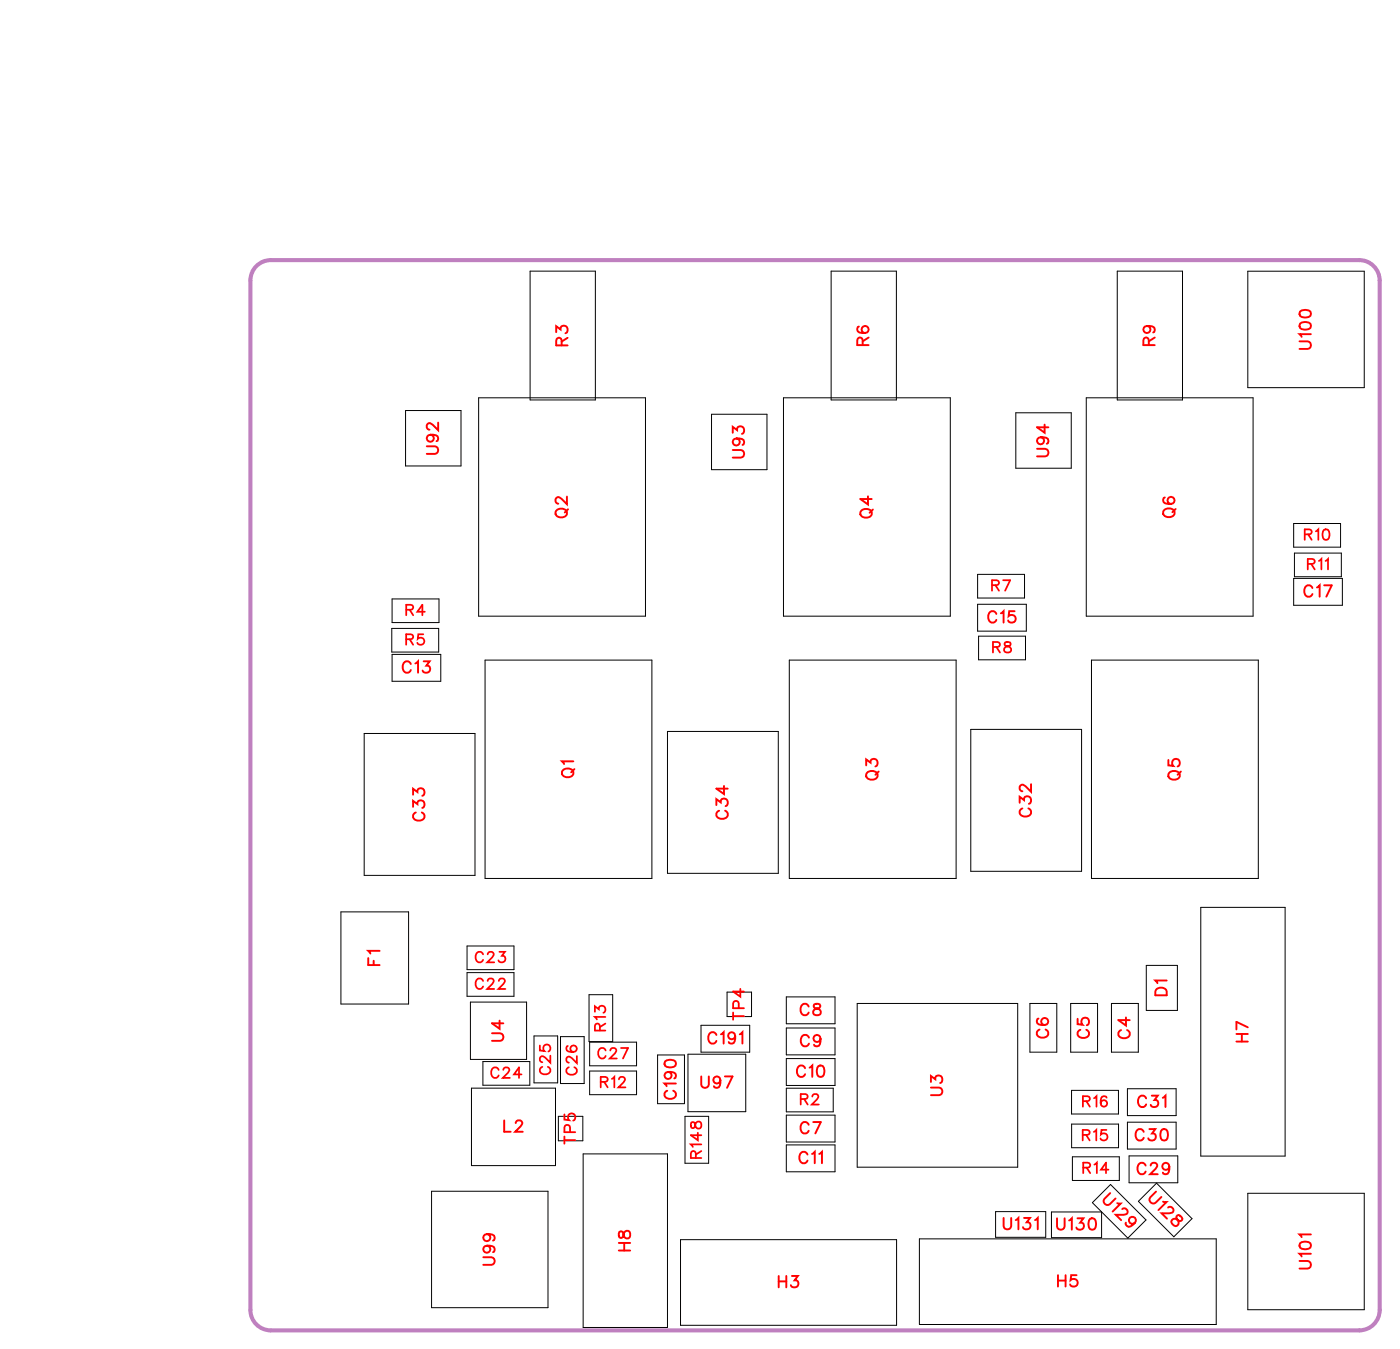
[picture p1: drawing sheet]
<svg xmlns="http://www.w3.org/2000/svg" width="87mm" height="84mm" viewBox="0 0 87 84" stroke-linecap="round" stroke-linejoin="round" font-family="sans-serif">
<path d="M16.1 16.4l.4-.1 .4-.1h67.8a1.27 1.27 0 0 1 1.3 1.3v64.1a1.27 1.27 0 0 1-1.3 1.3h-67.8a1.27 1.27 0 0 1-1.3-1.3v-64.1l.1-.4z" fill="none" stroke="#bf80bf" stroke-width=".25"/>
<g fill="none" stroke="#000" stroke-width=".06">
<path d="M33 16.9h4.1v8h-4.1zM51.8 16.9h4v8h-4zM69.6 16.9h4.1v8h-4.1zM77.7 16.9h7.3v7.3h-7.3zM24.4 39.1h2.9v1.5h-2.9zM24.4 37.3h3v1.5h-3zM25.3 25.6h3.4v3.4h-3.4zM29.8 24.8h10.4v13.6h-10.4zM44.3 25.8h3.5v3.5h-3.5zM48.8 24.8h10.4v13.6h-10.4zM60.9 35.8h2.9v1.5h-2.9zM60.9 37.6h3v1.7h-3z"/>
<path d="M61 39.6h2.9v1.5h-2.9zM63.3 25.7h3.4v3.5h-3.4zM67.7 24.8h10.4v13.6h-10.4zM80.6 32.6h2.9v1.5h-2.9zM80.6 36h3v1.7h-3zM80.6 34.5h3v1.4h-3zM21.2 56.8h4.3v5.7h-4.3zM22.7 45.7h6.9v8.8h-6.9zM24.4 40.8h3.1v1.6h-3.1zM29.1 58.9h2.9v1.5h-2.9zM30.2 41.1h10.4v13.6h-10.4zM41.6 45.6h6.9v8.8h-6.9z"/>
<path d="M49.2 41.1h10.4v13.6h-10.4zM60.5 45.4h6.9v8.9h-6.9zM68 41.1h10.4v13.6h-10.4zM74.8 56.5h5.3v15.5h-5.3zM26.9 74.2h7.2v7.3h-7.2zM29.1 60.6h2.9v1.5h-2.9zM29.3 62.4h3.5v3.6h-3.5zM29.4 67.8h5.2v4.8h-5.2zM30.1 66.1h2.9v1.5h-2.9zM33.3 64.5h1.4v3h-1.4zM34.8 69.5h1.5v1.6h-1.5zM34.9 64.6h1.5v2.9h-1.5z"/>
<path d="M36.3 71.9h5.3v10.8h-5.3zM36.7 62h1.5v2.9h-1.5zM36.7 64.9h3v1.5h-3zM36.7 66.7h3v1.5h-3zM41 65.7h1.6v3.1h-1.6zM42.4 77.2h13.5v5.4h-13.5zM42.7 69.5h1.5v3h-1.5zM42.9 65.7h3.6v3.6h-3.6zM43.7 63.9h3v1.6h-3zM45.3 61.8h1.5v1.5h-1.5zM49 62.1h3v1.7h-3zM49 64h3v1.7h-3z"/>
<path d="M49 65.9h3v1.7h-3zM49 69.5h3v1.6h-3zM49 71.3h3v1.7h-3zM49 67.8h2.9v1.5h-2.9zM53.4 62.5h10v10.2h-10zM57.3 77.2h18.5v5.3h-18.5zM62 75.5h3.2v1.6h-3.2zM64.2 62.5h1.6v3h-1.6zM65.5 75.5h3.1v1.6h-3.1zM66.7 62.5h1.7v3h-1.7zM66.8 67.9h2.9v1.5h-2.9zM66.8 70h2.9v1.5h-2.9z"/>
<path d="M66.8 72.1h2.9v1.4h-2.9zM69.2 73.8l2.2 2.2-1.1 1.1-2.2-2.2zM69.2 62.5h1.7v3h-1.7zM70.2 67.8h3.1v1.7h-3.1zM70.2 69.9h3.1v1.7h-3.1zM70.3 72h3.1v1.7h-3.1zM70.9 74.8l1.2-1.1 2.2 2.2-1.2 1.1zM71.4 60.1h2v2.8h-2zM77.7 74.3h7.3v7.3h-7.3z"/>
</g>
<g fill="none" stroke="#f00" stroke-width=".12">
<path d="M81 19.4l.3-.1a.3 .3 0 0 1 .4 .3 .38 .38 0 0 1-.4 .2 .38 .38 0 0 1-.3-.3zM26.6 27.8h.5l.2 .2-.1 .2-.6 .1M26.8 27.1a.22 .22 0 0 1 .2 .3 .22 .22 0 0 1-.3 .1 .22 .22 0 0 1 0-.4h.1a.34 .34 0 0 1 .5 .3l-.1 .1M27.3 26.3v.5l-.3-.3-.3-.1-.1 .1v.1l.2 .2M34.7 20.7v-.4l.2 .2a.24 .24 0 0 1 .4-.2 .25 .25 0 0 1-.1 .5M34.7 31.8a.35 .35 0 0 1 .4-.1 .35 .35 0 0 1 .2 .4 .33 .33 0 0 1-.5 .1 .33 .33 0 0 1-.1-.4zM35 21.5v-.4l-.2-.1-.1 .2v.3h.7M35.3 30.9v.5l-.3-.3-.3-.1-.1 .1v.1l.2 .2M35.4 21l-.4 .3M35.4 31.7l-.2 .2M45.7 28h.5l.2 .2-.1 .3h-.6M45.7 27v-.4l.2 .2a.24 .24 0 0 1 .4-.2 .24 .24 0 0 1-.1 .4"/>
<path d="M45.9 27.3a.22 .22 0 0 1 .2 .3 .22 .22 0 0 1-.4 .1 .22 .22 0 0 1 .1-.4h.1a.34 .34 0 0 1 .5 .3l-.1 .1M53.5 20.3l-.1 .1a.35 .35 0 0 0 .3 .4 .35 .35 0 0 0 .4-.3 .22 .22 0 0 0-.2-.2 .22 .22 0 0 0-.2 .2 .22 .22 0 0 0 .2 .2M53.7 31.8a.35 .35 0 0 1 .4-.1 .35 .35 0 0 1 .2 .4 .33 .33 0 0 1-.5 .1 .33 .33 0 0 1-.1-.4zM53.7 21.5v-.4l-.2-.1-.1 .2v.3h.7M54.1 30.9v.5l-.5-.3h.7M54.1 21l-.4 .3M54.4 31.7l-.2 .2M62.1 38.2a.26 .26 0 0 0-.3-.1 .26 .26 0 0 0-.2 .2v.2a.26 .26 0 0 0 .2 .3 .26 .26 0 0 0 .3-.2M62.4 38.2l.1-.1v.7M63.2 38.1h-.3l-.1 .3a.25 .25 0 0 1 .4 0 .25 .25 0 0 1 0 .3 .25 .25 0 0 1-.4-.1M64.6 28h.5l.2 .2-.1 .2h-.6M64.8 27.2a.22 .22 0 0 1 .2 .3 .22 .22 0 0 1-.3 .1 .22 .22 0 0 1 0-.3l.1-.1a.34 .34 0 0 1 .5 .3l-.1 .1"/>
<path d="M65.1 26.5v.5l-.5-.4h.7M71.5 20.3a.22 .22 0 0 1 .2 .3 .22 .22 0 0 1-.4 .1 .22 .22 0 0 1 0-.4h.2a.34 .34 0 0 1 .4 .3l-.1 .1M71.6 21.5l-.1-.4-.1-.1-.2 .2v.3h.7M71.9 21l-.3 .3M72.6 31.7a.35 .35 0 0 1 .4 0 .35 .35 0 0 1 .1 .4 .33 .33 0 0 1-.4 .1 .33 .33 0 0 1-.1-.5zM72.6 31h-.1a.35 .35 0 0 0 .3 .4 .35 .35 0 0 0 .4-.2 .22 .22 0 0 0-.2-.2 .22 .22 0 0 0-.3 .2 .22 .22 0 0 0 .2 .2M73.2 31.7l-.2 .2M81 21.3h.5l.2 .2-.1 .2h-.6M81 20.2l.3-.1a.3 .3 0 0 1 .4 .2 .38 .38 0 0 1-.4 .2 .38 .38 0 0 1-.3-.2zM81.7 20.8h-.7l.1 .2M81.8 36.6a.26 .26 0 0 0-.3-.1 .26 .26 0 0 0-.2 .2v.2a.26 .26 0 0 0 .2 .3 .26 .26 0 0 0 .3-.2M82.1 36.6l.1-.1v.7"/>
<path d="M82.5 36.5h.5l-.4 .7M22.9 59.7v.4h.8M23.3 59.9v.2M23.7 59.2h-.8l.2 .2M25.6 41.4a.26 .26 0 0 0-.3-.2 .26 .26 0 0 0-.2 .3v.1a.26 .26 0 0 0 .2 .3 .26 .26 0 0 0 .3-.2M25.7 50.3v-.4l.3 .2a.24 .24 0 0 1 .4-.2 .24 .24 0 0 1-.1 .4M25.7 49.5v-.4l.3 .2a.24 .24 0 0 1 .4-.1 .24 .24 0 0 1-.1 .4M25.9 41.3l.1-.1v.7M25.9 50.6a.26 .26 0 0 0-.2 .3 .26 .26 0 0 0 .3 .2h.2a.26 .26 0 0 0 .2-.2 .26 .26 0 0 0-.1-.3M26.4 41.2h.4l-.2 .3a.24 .24 0 0 1 .1 .4 .24 .24 0 0 1-.4-.1M35.1 47.9a.35 .35 0 0 1 .4 0 .35 .35 0 0 1 .2 .4 .33 .33 0 0 1-.5 .1 .33 .33 0 0 1-.1-.5zM35.7 47.4h-.7l.1 .2"/>
<path d="M35.8 47.9l-.2 .2M44.6 50.2v-.4l.3 .2a.24 .24 0 0 1 .4-.2 .24 .24 0 0 1-.1 .4M44.8 50.5a.26 .26 0 0 0-.2 .3 .26 .26 0 0 0 .3 .2h.2a.26 .26 0 0 0 .2-.2 .26 .26 0 0 0-.1-.3M45.1 49v.5l-.5-.4h.7M54 47.7v-.4l.2 .2a.24 .24 0 0 1 .4-.2 .24 .24 0 0 1-.1 .4M54.1 48.1a.35 .35 0 0 1 .4-.1 .35 .35 0 0 1 .1 .4 .33 .33 0 0 1-.4 .2 .33 .33 0 0 1-.1-.5zM54.7 48.1l-.2 .2M63.5 50v-.4l.3 .2a.24 .24 0 0 1 .4-.1 .24 .24 0 0 1-.1 .4M63.7 50.4a.26 .26 0 0 0-.2 .3 .26 .26 0 0 0 .3 .2h.2a.26 .26 0 0 0 .2-.2 .26 .26 0 0 0-.1-.3M64.2 48.9v.4l-.3-.3-.2-.1-.2 .1v.2l.2 .1M72.8 47.3v.4h.3a.25 .25 0 0 1 0-.4 .25 .25 0 0 1 .4 .1 .25 .25 0 0 1-.1 .3M72.9 48.1a.35 .35 0 0 1 .4-.1 .35 .35 0 0 1 .2 .4 .33 .33 0 0 1-.5 .2 .33 .33 0 0 1-.1-.5z"/>
<path d="M73.6 48.1l-.2 .2M30.1 78.3h.5l.2 .2-.1 .3h-.6M30.3 77.6a.22 .22 0 0 1 .2 .3 .22 .22 0 0 1-.3 .1 .22 .22 0 0 1 0-.4h.1a.34 .34 0 0 1 .5 .3l-.1 .1M30.3 76.9a.22 .22 0 0 1 .2 .3 .22 .22 0 0 1-.3 .1 .22 .22 0 0 1 0-.4h.1a.34 .34 0 0 1 .5 .3l-.1 .1M30.7 64.4h.5l.2 .2-.1 .2h-.6M31.1 63.6v.5l-.4-.4h.7M31.4 69.8v.7h.4M32.1 70l.2-.2h.1l.1 .1-.1 .3-.3 .3h.5M38.6 77.9h.7M38.6 77.4h.7M38.6 76.7v.4h.1l.3-.4a.24 .24 0 0 1 .3 .2 .24 .24 0 0 1-.3 .3l-.1-.2-.1-.3zM38.9 77.4v.5"/>
<path d="M41.4 66.1l.3-.1a.3 .3 0 0 1 .4 .3 .38 .38 0 0 1-.4 .2 .38 .38 0 0 1-.3-.3zM41.6 67.9a.26 .26 0 0 0-.2 .3 .26 .26 0 0 0 .3 .3h.1a.26 .26 0 0 0 .3-.3 .26 .26 0 0 0-.2-.3M41.6 66.8a.22 .22 0 0 1 .2 .3 .22 .22 0 0 1-.3 .1 .22 .22 0 0 1 0-.4h.1a.34 .34 0 0 1 .5 .2l-.1 .2M42.1 67.5h-.7l.1 .2M43.7 67.1v.5l.2 .2 .2-.1 .1-.6M44.6 64.5a.26 .26 0 0 0-.3-.2 .26 .26 0 0 0-.2 .3v.1a.26 .26 0 0 0 .2 .3 .26 .26 0 0 0 .3-.2M44.9 67.3a.22 .22 0 0 1-.3 .2 .22 .22 0 0 1-.1-.4 .22 .22 0 0 1 .3 .1l.1 .1a.34 .34 0 0 1-.3 .5l-.1-.1M44.9 64.4l.2-.1v.7M45.2 67.1h.4l-.3 .7M45.8 64.5a.22 .22 0 0 1-.3 .2 .22 .22 0 0 1-.1-.3 .22 .22 0 0 1 .4 0v.1a.34 .34 0 0 1-.3 .5l-.1-.1M46.1 64.4l.2-.1v.7M48.5 79.5v.7"/>
<path d="M48.5 79.8h.5M49 79.5v.7M49.3 79.5h.4l-.2 .3a.24 .24 0 0 1 .2 .3 .24 .24 0 0 1-.4 0M50.2 66.5a.26 .26 0 0 0-.3-.1 .26 .26 0 0 0-.2 .2v.2a.26 .26 0 0 0 .2 .3 .26 .26 0 0 0 .3-.2M50.3 71.9a.26 .26 0 0 0-.3-.1 .26 .26 0 0 0-.2 .2v.2a.26 .26 0 0 0 .2 .3 .26 .26 0 0 0 .3-.2M50.4 70.1a.26 .26 0 0 0-.3-.2 .26 .26 0 0 0-.2 .3v.1a.26 .26 0 0 0 .2 .3 .26 .26 0 0 0 .3-.2M50.4 62.7a.26 .26 0 0 0-.3-.2 .26 .26 0 0 0-.2 .3v.2a.26 .26 0 0 0 .2 .2 .26 .26 0 0 0 .3-.1M50.4 64.6a.26 .26 0 0 0-.3-.1 .26 .26 0 0 0-.2 .2v.2a.26 .26 0 0 0 .2 .3 .26 .26 0 0 0 .3-.2M50.4 66.5l.2-.1v.7M50.6 71.9l.2-.1v.7M50.7 69.9h.4l-.3 .7M50.7 62.6v.2l.3 .1 .1 .1a.24 .24 0 0 1-.2 .3 .24 .24 0 0 1-.2-.3l.4-.3v-.1z"/>
<path d="M51 66.4h.1a.37 .37 0 0 1 .3 .3 .37 .37 0 0 1-.3 .4 .45 .45 0 0 1-.1-.7zM51 71.9l.2-.1v.7M51.1 64.7a.22 .22 0 0 1-.3 .2 .22 .22 0 0 1-.1-.3 .22 .22 0 0 1 .4 0v.1a.34 .34 0 0 1-.3 .5l-.1-.1M58 67.8h.5l.2 .2-.1 .2h-.6M58 67.4v-.4l.3 .2a.24 .24 0 0 1 .4-.1 .24 .24 0 0 1-.1 .4M62.5 75.9v.5l.2 .2 .3-.1v-.6M63.3 76l.2-.1v.7M63.8 75.9h.4l-.2 .2a.24 .24 0 0 1 .1 .4 .24 .24 0 0 1-.4-.1M64.5 76l.2-.1v.7M64.7 63.5h-.1a.35 .35 0 0 0 .3 .4 .35 .35 0 0 0 .4-.2 .22 .22 0 0 0-.2-.3 .22 .22 0 0 0-.2 .2 .22 .22 0 0 0 .2 .3M64.8 64.1a.26 .26 0 0 0-.2 .3 .26 .26 0 0 0 .3 .2h.1a.26 .26 0 0 0 .3-.2 .26 .26 0 0 0-.2-.3M65.9 75.9v.5l.2 .2 .2-.1v-.6"/>
<path d="M65.9 79.4v.7M65.9 79.8h.5M66.4 79.4v.7M66.6 76l.2-.1v.7M67.1 79.4h-.4v.3a.25 .25 0 0 1 .4 0 .25 .25 0 0 1-.1 .4 .25 .25 0 0 1-.3-.1M67.1 75.9h.4l-.2 .3a.24 .24 0 0 1 .2 .3 .24 .24 0 0 1-.4 0M67.1 63.5v.3h.3a.25 .25 0 0 1 0-.3 .25 .25 0 0 1 .4 0 .25 .25 0 0 1-.1 .4M67.3 64.2a.26 .26 0 0 0-.2 .3 .26 .26 0 0 0 .3 .2h.2a.26 .26 0 0 0 .2-.2 .26 .26 0 0 0-.1-.3M67.9 75.9h.1a.37 .37 0 0 1 .3 .4 .37 .37 0 0 1-.3 .3 .45 .45 0 0 1-.1-.7zM69.2 74.3l-.4 .4v.3l.2 .1 .5-.4M69.6 75h.2l-.5 .5M69.8 64.2a.26 .26 0 0 0-.1 .3 .26 .26 0 0 0 .3 .2h.1a.26 .26 0 0 0 .3-.2 .26 .26 0 0 0-.2-.3"/>
<path d="M69.9 75.3h.2l.1 .1v.2l-.2 .1h-.5l.4 .3M70.1 76.2a.35 .35 0 0 0 .5 .2 .35 .35 0 0 0 .1-.5 .22 .22 0 0 0-.3 0 .22 .22 0 0 0 0 .3 .22 .22 0 0 0 .3 0M70.2 63.4v.5l-.5-.3h.7M71.3 70.5a.26 .26 0 0 0-.3-.2 .26 .26 0 0 0-.2 .3v.2a.26 .26 0 0 0 .2 .3 .26 .26 0 0 0 .3-.2M71.4 72.6a.26 .26 0 0 0-.3-.2 .26 .26 0 0 0-.2 .3v.2a.26 .26 0 0 0 .2 .3 .26 .26 0 0 0 .3-.2M71.4 68.4a.26 .26 0 0 0-.3-.1 .26 .26 0 0 0-.2 .2v.2a.26 .26 0 0 0 .2 .3 .26 .26 0 0 0 .3-.2M71.6 70.3h.4l-.2 .3a.24 .24 0 0 1 .2 .4 .25 .25 0 0 1-.5-.1M71.7 72.6l.1-.2h.2l.1 .2-.1 .2-.3 .3h.4M71.8 68.3h.3l-.2 .2a.24 .24 0 0 1 .2 .4 .24 .24 0 0 1-.4-.1M72 74.2l-.3 .4v.3l.2 .1 .5-.4M72.1 61.6l.2-.1 .3 .1 .1 .4h-.7zM72.4 70.4l.1-.1a.37 .37 0 0 1 .3 .4 .37 .37 0 0 1-.3 .3 .45 .45 0 0 1-.1-.6z"/>
<path d="M72.4 68.4l.2-.1v.7M72.5 74.9h.2l-.5 .5M72.7 61.1h-.7l.1 .1M72.8 75.2h.2l.1 .1v.2l-.2 .1h-.5l.3 .3M72.9 72.7a.22 .22 0 0 1-.3 .2 .22 .22 0 0 1-.1-.4 .22 .22 0 0 1 .3 0l.1 .2a.34 .34 0 0 1-.3 .4h-.2M73 76l.2-.1 .4 .1 .1-.1-.2-.2h-.1l-.1 .1 .1 .3v.2a.25 .25 0 0 1-.3 0 .25 .25 0 0 1-.1-.3zM77 64.9h.7M77 64.4h.7M77.4 64.4v.5M77.7 64l-.7-.3v.4M81 78.6h.5l.2 .2-.1 .2h-.6M81 77.5l.3-.1a.3 .3 0 0 1 .4 .2 .38 .38 0 0 1-.4 .2 .38 .38 0 0 1-.3-.2z"/>
<path d="M81.7 78.1h-.7l.1 .2M81.7 76.9h-.7l.1 .2"/>
</g>
<g fill="none" stroke="#f00" stroke-width=".11">
<path d="M25.3 39.8h.4v-.2l-.4-.1v.7M25.3 38h.4v-.3h-.4v.6M25.5 39.8l.2 .4M25.5 38l.2 .3M26.4 39.5h-.3l-.1 .3a.23 .23 0 0 1 .4 0 .23 .23 0 0 1-.1 .3 .23 .23 0 0 1-.3-.1M26.5 38.1h-.5l.3-.4v.6M61.8 36.5l.4-.1v-.2l-.4-.1v.7M62 36.5l.2 .3M62.5 36.1h.4l-.3 .7M81.3 33.3h.4v-.3h-.4v.6M81.5 35.1h.4v-.2l-.4-.1v.7M81.5 33.3l.2 .3"/>
<path d="M81.7 35.1l.2 .4M82 33.1l.1-.1v.6M82.2 34.9l.1-.1v.7M82.5 33a.32 .32 0 0 1 .4 .2 .32 .32 0 0 1-.3 .4l-.2-.1v-.2zM82.6 34.9l.1-.1v.7M30.1 59.5a.24 .24 0 0 0-.3-.2 .24 .24 0 0 0-.2 .2v.2a.24 .24 0 0 0 .2 .3 .24 .24 0 0 0 .3-.2M30.4 59.5l.1-.2 .3 .1-.4 .6h.4M31.1 59.3h.4l-.2 .2a.22 .22 0 0 1 .1 .4 .22 .22 0 0 1-.3-.1M61.9 40.3h.3l.1-.2-.4-.1v.6M62.1 40.3l.2 .3M62.6 40v.2l.4 .2a.22 .22 0 0 1-.2 .3 .22 .22 0 0 1-.2-.3l.4-.2-.1-.2zM30.1 61.1a.24 .24 0 0 0-.3-.1 .24 .24 0 0 0-.2 .2v.2a.24 .24 0 0 0 .2 .2 .24 .24 0 0 0 .3-.1"/>
<path d="M30.4 61.1l.1-.1 .3 .1-.4 .5h.4M31.1 66.7a.24 .24 0 0 0-.3-.2 .24 .24 0 0 0-.2 .2v.2a.24 .24 0 0 0 .2 .3 .24 .24 0 0 0 .3-.2M31.1 61.1l.1-.1 .3 .1-.4 .5h.4M31.4 66.7l.1-.2 .2 .1-.4 .6h.5M32.5 66.9h-.5l.3-.4v.7M33.6 65.1v.3l.3 .1a.23 .23 0 0 1 0-.4 .23 .23 0 0 1 .4 .1 .23 .23 0 0 1-.1 .3M33.8 66.5a.24 .24 0 0 0-.2 .2 .24 .24 0 0 0 .3 .2h.1a.24 .24 0 0 0 .3-.2 .24 .24 0 0 0-.2-.2M34.3 65.8v.4l-.5-.4-.2 .2 .2 .2M35.2 69.4v.3l.3 .1a.24 .24 0 0 1-.1-.4 .24 .24 0 0 1 .4 .1 .24 .24 0 0 1-.1 .3M35.2 71h.6M35.2 70.8v.4M35.4 65.2h-.1a.32 .32 0 0 0 .3 .4 .32 .32 0 0 0 .3-.3 .2 .2 0 0 0-.1-.2 .2 .2 0 0 0-.3 .2 .2 .2 0 0 0 .2 .2"/>
<path d="M35.4 66.5a.24 .24 0 0 0-.1 .3 .24 .24 0 0 0 .2 .2h.2a.24 .24 0 0 0 .2-.2 .24 .24 0 0 0-.1-.3M35.5 70.5v-.4h-.3v.4h.6M35.9 65.8v.4l-.5-.4-.1 .3 .1 .1M37.1 63v-.3l.2 .2a.22 .22 0 0 1 .4-.2 .22 .22 0 0 1-.1 .4M37.4 64.2l-.1-.4h-.2v.4h.6M37.4 67.4h.4v-.3h-.4v.6M37.6 67.4l.3 .3M37.7 63.4h-.6l.1 .1M37.7 63.8l-.3 .2M37.7 65.4a.24 .24 0 0 0-.2-.1 .24 .24 0 0 0-.2 .2v.2a.24 .24 0 0 0 .2 .2 .24 .24 0 0 0 .2-.1M38 65.4l.1-.1 .3 .1-.4 .5h.4M38.1 67.2l.2-.1v.6"/>
<path d="M38.6 67.2l.1-.1 .2 .1-.4 .5h.5M38.7 65.3h.4l-.3 .6M43.1 69.9v.3l.1 .1 .3-.4a.22 .22 0 0 1 .2 .2 .22 .22 0 0 1-.2 .2l-.2-.4zM43.4 72.1l-.1-.3-.2-.1-.1 .4h.7M43.5 70.6v.4l-.5-.3h.7M43.7 71.3h-.7l.2 .1M43.7 71.7l-.3 .2M45.7 63.3h.7M45.7 63.1v.4M46 62.8v-.4h-.3v.4h.7M46.1 61.6v.5l-.4-.3h.7M49.9 68.5l.4-.1v-.2h-.4v.6"/>
<path d="M50.1 68.5l.2 .3M50.6 68.3l.1-.1 .3 .1-.4 .5h.4M67.5 70.7h.3l.1-.2-.4-.1v.6M67.5 68.6h.3l.1-.2-.4-.1v.6M67.5 72.7h.4v-.2l-.4-.1v.7M67.7 70.7l.2 .3M67.7 68.6l.2 .3M67.7 72.7l.2 .4M68.1 70.5l.2-.1v.6M68.2 68.4l.1-.1v.6M68.2 72.6l.1-.2v.7M68.9 70.4h-.3v.3a.23 .23 0 0 1 .3 0 .23 .23 0 0 1 0 .3 .23 .23 0 0 1-.3-.1"/>
<path d="M68.9 68.4v-.1a.32 .32 0 0 0-.4 .3 .32 .32 0 0 0 .3 .3 .2 .2 0 0 0 .2-.1 .2 .2 0 0 0-.2-.3 .2 .2 0 0 0-.2 .2M69.1 72.9h-.5l.3-.5v.7"/>
</g>
<g font-size="1.2" fill="#fff">
<text x="35.7" y="21.6" transform="rotate(-90 35.7 21.6)">R3</text>
<text x="54.4" y="21.6" transform="rotate(-90 54.4 21.6)">R6</text>
<text x="72.2" y="21.6" transform="rotate(-90 72.2 21.6)">R9</text>
<text x="82" y="21.8" transform="rotate(-90 82 21.8)">U100</text>
<text x="27.6" y="28.3" transform="rotate(-90 27.6 28.3)">U92</text>
<text x="46.7" y="28.6" transform="rotate(-90 46.7 28.6)">U93</text>
<text x="65.6" y="28.5" transform="rotate(-90 65.6 28.5)">U94</text>
<text x="35.6" y="32.3" transform="rotate(-90 35.6 32.3)">Q2</text>
<text x="54.6" y="32.3" transform="rotate(-90 54.6 32.3)">Q4</text>
<text x="73.5" y="32.3" transform="rotate(-90 73.5 32.3)">Q6</text>
<text x="61.5" y="39.1">C15</text>
<text x="81.2" y="37.5">C17</text>
<text x="25" y="42.2">C13</text>
<text x="26.7" y="51.2" transform="rotate(-90 26.7 51.2)">C33</text>
<text x="36" y="48.5" transform="rotate(-90 36 48.5)">Q1</text>
<text x="45.6" y="51.1" transform="rotate(-90 45.6 51.1)">C34</text>
<text x="55" y="48.6" transform="rotate(-90 55 48.6)">Q3</text>
<text x="64.5" y="50.9" transform="rotate(-90 64.5 50.9)">C32</text>
<text x="73.8" y="48.6" transform="rotate(-90 73.8 48.6)">Q5</text>
<text x="23.9" y="60.2" transform="rotate(-90 23.9 60.2)">F1</text>
<text x="31.7" y="64.9" transform="rotate(-90 31.7 64.9)">U4</text>
<text x="44.1" y="65.3">C191</text>
<text x="49.8" y="63.5">C8</text>
<text x="49.8" y="65.5">C9</text>
<text x="65.6" y="64.7" transform="rotate(-90 65.6 64.7)">C6</text>
<text x="68.1" y="64.7" transform="rotate(-90 68.1 64.7)">C5</text>
<text x="70.7" y="64.7" transform="rotate(-90 70.7 64.7)">C4</text>
<text x="73" y="62.1" transform="rotate(-90 73 62.1)">D1</text>
<text x="78" y="64.9" transform="rotate(-90 78 64.9)">H7</text>
<text x="31.4" y="70.8">L2</text>
<text x="42.4" y="68.5" transform="rotate(-90 42.4 68.5)">C190</text>
<text x="43.6" y="68.1">U97</text>
<text x="49.6" y="67.4">C10</text>
<text x="49.8" y="70.9">C7</text>
<text x="59" y="68.3" transform="rotate(-90 59 68.3)">U3</text>
<text x="70.7" y="71.3">C30</text>
<text x="70.8" y="69.3">C31</text>
<text x="39.6" y="78" transform="rotate(-90 39.6 78)">H8</text>
<text x="49.7" y="72.8">C11</text>
<text x="62.5" y="76.9">U131 U130</text>
<text x="68.4" y="75" transform="rotate(45 68.4 75)">U129</text>
<text x="70.8" y="73.4">C29</text>
<text x="71.3" y="74.9" transform="rotate(45 71.3 74.9)">U128</text>
<text x="31.1" y="78.9" transform="rotate(-90 31.1 78.9)">U99</text>
<text x="48.5" y="80.5">H3</text>
<text x="65.9" y="80.4">H5</text>
<text x="82" y="79.1" transform="rotate(-90 82 79.1)">U101</text>
</g>
<g font-size="1.1" fill="#fff">
<text x="81.2" y="33.9">R10</text>
<text x="81.4" y="35.7">R11</text>
<text x="25.2" y="40.4">R5</text>
<text x="25.3" y="38.6">R4</text>
<text x="61.8" y="37.1">R7</text>
<text x="61.8" y="40.9">R8</text>
<text x="29.6" y="61.9">C22</text>
<text x="29.6" y="60.2">C23</text>
<text x="38" y="64.3" transform="rotate(-90 38 64.3)">R13</text>
<text x="46.6" y="63.6" transform="rotate(-90 46.6 63.6)">TP4</text>
<text x="30.5" y="67.4">C24</text>
<text x="34.6" y="67" transform="rotate(-90 34.6 67)">C25</text>
<text x="36.1" y="71.3" transform="rotate(-90 36.1 71.3)">TP5</text>
<text x="36.2" y="67" transform="rotate(-90 36.2 67)">C26</text>
<text x="37.2" y="66.2">C27</text>
<text x="37.4" y="68">R12</text>
<text x="49.8" y="69.1">R2</text>
<text x="67.4" y="71.3">R15</text>
<text x="67.4" y="69.2">R16</text>
<text x="44" y="72.2" transform="rotate(-90 44 72.2)">R148</text>
<text x="67.4" y="73.4">R14</text>
</g>
</svg>
